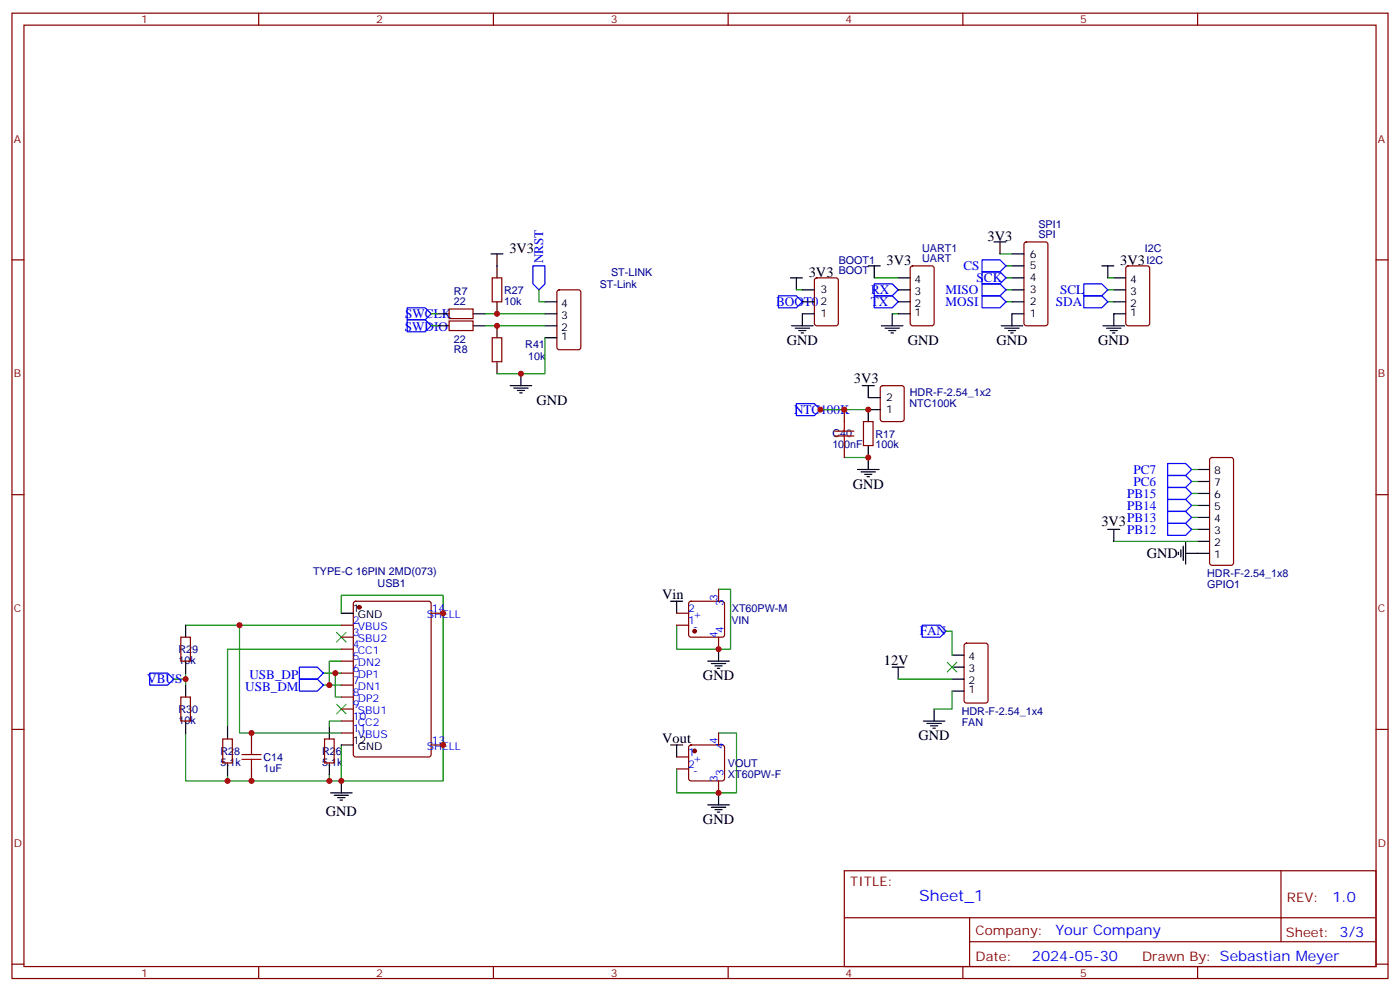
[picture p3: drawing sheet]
<svg xmlns="http://www.w3.org/2000/svg" width="412mm" height="292mm" viewBox="0 0 412 292" stroke-linecap="round" stroke-linejoin="round" font-family="sans-serif">
<g fill="none" stroke="#870000" stroke-width=".35">
<path d="M3.5 3.9h405.4v284.3h-405.4zM7.1 7.4h398.2v277.3h-398.2zM76.2 3.9v3.5M145.3 3.9v3.5M214.5 3.9v3.5M283.6 3.9v3.5M352.8 3.9v3.5M3.5 76.6h3.6M268.3 78.5l.5-.2h5.7l.6 .4 .1 16.6-.5 .6-5.9 .1-.6-.5-.1-16.5zM301.9 71.5l.4-.2h5.7l.6 .4 .1 23.6-.5 .6-5.9 .1-.6-.5-.1-23.5zM331.8 78.5l.5-.2h5.7l.6 .4 .1 16.6-.5 .6-5.9 .1-.6-.5-.1-16.5zM405.3 76.6h3.6"/>
<path d="M132.3 91h7v2.8h-7zM132.3 94.5h7v2.9h-7zM145 99.5h2.8v7h-2.8zM145 81.8h2.8v7.1h-2.8zM164.3 85.6l.4-.2h5.7l.6 .4 .1 16.5-.5 .7h-5.9l-.6-.5-.1-16.4zM240.1 82.1l.5-.3h5.6l.7 .5v13l-.4 .6-5.9 .1-.7-.5v-12.9zM259.5 113.8l.5-.2h5.6l.7 .4v9.5l-.4 .6-5.9 .1-.7-.5v-9.4zM248.7 120.7v3.5M248.7 131.2v3.6M254.4 124.2h2.8v7h-2.8zM356.5 135l.5-.2h5.7l.5 .2 .2 .5v30.3l-.3 .5-.4 .2h-5.7l-.5-.2-.2-.5v-30.3zM3.5 145.7h3.6"/>
<path d="M405.3 145.7h3.6M104.3 177.3l.5-.2h21.5l.6 .4 .1 44.8-.5 .6-21.7 .1-.7-.5v-44.7zM203.1 177.3l.5-.2h9.1l.5 .2 .2 .5v9.2l-.2 .5-.5 .2h-9.1l-.5-.3-.3-.4v-9.2zM211.7 173.6v3.5M53.3 187.7h2.8v7h-2.8zM100.5 184.2h3.6M100.5 187.7h3.6M100.5 191.2h3.6M100.5 194.7h3.6M100.5 198.3h3.6M127 180.6h3.5M199.3 184.2h3.5"/>
<path d="M199.3 180.6h3.5M211.7 187.7v3.5M284.2 189.6l.5-.2h5.6l.7 .5v16.5l-.4 .6-5.9 .1-.7-.5v-16.5zM3.5 214.8h3.6M53.3 205.3h2.8v7.1h-2.8zM65.6 217.7h2.8v7h-2.8zM74.1 215.9v3.5M95.6 217.7h2.8v7h-2.8zM100.5 201.8h3.6M100.5 205.3h3.6M100.5 208.8h3.6M100.5 212.4h3.6"/>
<path d="M100.5 215.9h3.6M127 219.4h3.5M203.1 219.6l.5-.2h9.1l.5 .2 .2 .5v9.2l-.2 .5-.5 .2h-9.1l-.5-.2-.3-.5v-9.2zM211.7 215.9v3.5M405.3 214.8h3.6M74.1 226.5v3.5M199.3 223h3.5M199.3 226.5h3.5M211.7 230v3.5M248.7 256.5h156.6v28.2h-156.6zM377.3 256.5v20.9M248.7 270.3h156.5"/>
<path d="M285.6 277.4h119.6M285.6 270.3v14.1M3.5 284h3.6M76.2 284.7v3.5M145.3 284.7v3.5M214.5 284.7v3.5M283.6 284.7v3.5M352.8 284.7v3.5M405.3 284h3.6"/>
</g>
<g fill="none" stroke="#008700" stroke-width=".35">
<path d="M294.6 74.8h3.5M296.3 78.3h1.8M127 92.4h1.8M127 96h1.8M142.9 92.4h17.6M142.9 96h17.6M158.7 85.4v3.5h1.8M160.5 99.5v10.6h-14.1M234.6 85.4h1.8M257.5 81.8h7.1M262.8 92.4h1.8M296.3 85.4h1.8"/>
<path d="M296.3 81.8h1.8M296.3 88.9h1.8M326.3 85.4h1.8M326.3 81.8h1.8M326.3 88.9h1.8M241.7 120.7h14.1M248.7 134.8h7.1M351 138.3h1.8M328.1 159.5h24.7M351 141.8h1.8M351 145.3h1.8M351 148.9h1.8"/>
<path d="M351 152.4h1.8M351 155.9h1.8M211.7 173.6h3.5v17.6h-15.9v-7M54.7 198.3v3.5M54.7 184.2h15.9M95.2 198.3h5.3M98.8 198.3v7h1.7M100.5 194.7h-3.5v7.1M100.5 191.2h-33.5v22.9M100.5 184.2h-29.9v31.7h29.9M100.5 180.6v-5.3h30v54.7h-30v-10.6M278.7 185.9h1.8v7.1"/>
<path d="M51.2 200h3.5M54.7 215.9v14.1h12.3M95.2 201.8h5.3M100.5 212.4h-3.5v1.7M211.7 215.9h5.3v17.6h-17.7v-7M264.6 200h15.9M280.5 203.6v5.2h-5.3M67 228.2v1.8h33.5M97 228.2v1.8"/>
</g>
<g fill="none" stroke="#00f" stroke-width=".35">
<path d="M157 78.3h3.5v5.3l-1.8 1.8-1.7-1.8zM289.3 76.6h5.3l1.7 1.7-1.7 1.8h-5.3zM119.9 94.2h5.3l1.8 1.8-1.8 1.7h-5.3zM119.9 90.7h5.3l1.8 1.7-1.8 1.8h-5.3zM229.3 87.1h5.3l1.8 1.8-1.8 1.8h-5.3zM257.5 87.1h5.3l1.8 1.8-1.8 1.8h-5.3zM257.5 83.6h5.3l1.8 1.8-1.8 1.7h-5.3zM289.3 87.1h5.3l1.7 1.8-1.7 1.8h-5.3zM289.3 83.6h5.3l1.7 1.8-1.7 1.7h-5.3zM289.3 80.1h5.3l1.7 1.7-1.7 1.8h-5.3zM319.3 87.1h5.3l1.7 1.8-1.7 1.8h-5.3zM319.3 83.6h5.3l1.7 1.8-1.7 1.7h-5.3z"/>
<path d="M234.6 118.9h5.3l1.8 1.8-1.8 1.7h-5.3zM344 136.5h5.2l1.8 1.8-1.8 1.8h-5.2zM344 140.1h5.2l1.8 1.7-1.8 1.8h-5.2zM344 143.6h5.2l1.8 1.7-1.8 1.8h-5.2zM344 147.1h5.2l1.8 1.8-1.8 1.7h-5.2zM344 150.6h5.2l1.8 1.8-1.8 1.8h-5.2zM344 154.2h5.2l1.8 1.7-1.8 1.8h-5.2zM44.1 198.3h5.3l1.8 1.7-1.8 1.8h-5.3zM88.2 196.5h5.3l1.7 1.8-1.7 1.7h-5.3zM271.6 184.2h5.3l1.8 1.7-1.8 1.8h-5.3zM88.2 200h5.3l1.7 1.8-1.7 1.8h-5.3z"/>
</g>
<path d="M245.9 128.4h5.6M245.9 127h5.6M248.7 124.2v2.8M248.7 128.4v2.8M74.1 219.4v2.9M71.3 223.7h5.6M71.3 222.3h5.6M74.1 223.7v2.8" fill="none" stroke="#a10000" stroke-width=".35"/>
<g fill="none" stroke="#000" stroke-width=".35">
<path d="M144.6 74.8h3.6M146.4 74.8v7M255.8 78.3h3.5M257.5 78.3v3.5M292.8 71.3h3.5M294.6 71.3v3.5M298.1 78.3h3.5M298.1 74.8h3.5M324.6 78.3h3.5M326.3 78.3v3.5M128.8 96h3.5M128.8 92.4h3.5"/>
<path d="M139.3 96h3.6M139.3 92.4h3.6M146.4 88.9v3.5M146.4 96v3.5M160.5 96h3.5M160.5 92.4h3.5M160.5 88.9h3.5M160.5 99.5h3.5M232.8 81.8h3.6M233.2 96h6.3M234.2 96.7h4.3M234.6 81.8v3.6"/>
<path d="M235.3 97.4h2.1M236 98.1h.7M236.4 85.4h3.5M236.4 88.9h3.5M239.9 92.4h-3.5v3.6M259.6 96h6.4M260.7 96.7h4.2M261.8 97.4h2.1M262.5 98.1h.7M262.8 92.4v3.6M264.6 81.8h3.5M264.6 85.4h3.5"/>
<path d="M264.6 92.4h3.5M264.6 88.9h3.5M294.9 96h6.4M296 96.7h4.2M297 97.4h2.2M297.7 98.1h.7M298.1 81.8h3.5M298.1 85.4h3.5M298.1 88.9h3.5M301.6 92.4h-3.5v3.6M324.9 96h6.4M326 96.7h4.2"/>
<path d="M327 97.4h2.1M327.7 98.1h.7M328.1 81.8h3.5M328.1 85.4h3.5M328.1 88.9h3.5M331.6 92.4h-3.5v3.6M146.4 106.5v3.6M150.3 113.6h6.3M151.3 114.3h4.3M152.4 115h2.1M153.1 115.7h.7M153.5 110.1v3.5"/>
<path d="M254 113.6h3.5M255.8 113.6v3.5h3.5M252.6 138.3h6.3M253.6 139h4.3M254.7 139.7h2.1M255.8 131.2v7.1M259.3 120.7h-3.5v3.5M352.8 138.3h3.5M255.4 140.4h.7M326.3 155.9h3.5M328.1 155.9v3.6M349.2 159.8v6.4"/>
<path d="M352.8 159.5h3.5M352.8 155.9h3.5M352.8 152.4h3.5M352.8 148.9h3.5M352.8 145.3h3.5M352.8 141.8h3.5M197.6 177.1h3.5M199.3 177.1v3.5M347.1 162.6v.7M347.8 161.9v2.1M348.5 160.9v4.2M349.2 163h7.1"/>
<path d="M54.7 184.2v3.5M54.7 194.7v3.6M100.5 180.6h3.6M208.5 194.7h6.3M209.5 195.4h4.3M210.6 196.1h2.1M211.3 196.9h.7M211.7 191.2v3.5M262.8 196.5h3.5M264.6 196.5v3.5M280.5 196.5h3.5M280.5 193h3.5"/>
<path d="M54.7 201.8v3.5M54.7 212.4v3.5M67 214.1v3.6M97 214.1v3.6M100.5 219.4h3.6M197.6 219.4h3.5M199.3 219.4v3.6M272 212.4h6.3M273 213.1h4.3M274.1 213.8h2.1M274.8 214.5h.7M275.2 208.8v3.6"/>
<path d="M280.5 203.6h3.5M280.5 200h3.5M67 224.7v3.5M97 224.7v3.5M97.4 233.5h6.3M98.4 234.2h4.3M99.5 235h2.1M100.2 235.7h.7M100.5 230v3.5M208.5 237.1h6.3M209.5 237.8h4.3M210.6 238.5h2.1"/>
<path d="M211.3 239.2h.7M211.7 233.5v3.6"/>
</g>
<path d="M99.1 186.3l2.9 2.8M102 186.3l-2.9 2.8M279 195.1l2.9 2.8M281.9 195.1l-2.9 2.8M99.1 207.4l2.9 2.9M102 207.4l-2.9 2.9" fill="none" stroke="#3c3" stroke-width=".35"/>
<g fill="#870000" stroke="#870000" stroke-width=".35">
<circle cx="105.8" cy="178.9" r=".53"/>
<circle cx="204.6" cy="185.9" r=".53"/>
<circle cx="204.6" cy="221.2" r=".53"/>
</g>
<g fill="#c00">
<circle cx="241.7" cy="120.6" r=".88"/>
<circle cx="248.7" cy="120.6" r=".88"/>
<circle cx="255.8" cy="134.8" r=".88"/>
<circle cx="255.8" cy="120.6" r=".88"/>
<circle cx="146.4" cy="96" r=".88"/>
<circle cx="54.7" cy="200" r=".88"/>
<circle cx="67" cy="230" r=".88"/>
<circle cx="70.6" cy="184.1" r=".88"/>
<circle cx="74.1" cy="215.9" r=".88"/>
<circle cx="74.1" cy="230" r=".88"/>
<circle cx="97" cy="230" r=".88"/>
<circle cx="100.5" cy="230" r=".88"/>
<circle cx="97" cy="201.8" r=".88"/>
<circle cx="98.8" cy="198.3" r=".88"/>
<circle cx="130.5" cy="180.6" r=".88"/>
<circle cx="130.5" cy="219.4" r=".88"/>
<circle cx="146.4" cy="92.4" r=".88"/>
<circle cx="153.5" cy="110.1" r=".88"/>
<circle cx="211.7" cy="191.2" r=".88"/>
<circle cx="211.7" cy="233.5" r=".88"/>
</g>
<text font-size="4.6" fill="#00f" x="270.8" y="265.5">Sheet_1</text>
<g font-size="4.2">
<text x="290.9" y="70.9">3V3</text>
<text x="150" y="74.5">3V3</text>
<text x="261.2" y="78">3V3</text>
<text x="330" y="78">3V3</text>
<text x="238.2" y="81.5">3V3</text>
<text x="231.8" y="101.6">GND</text>
<text x="267.4" y="101.6">GND</text>
<text x="293.5" y="101.6">GND</text>
<text x="323.5" y="101.6">GND</text>
<text x="251.5" y="112.9">3V3</text>
<text x="158" y="119.2">GND</text>
<text x="251.2" y="143.9">GND</text>
<text x="324.4" y="154.8">3V3</text>
<text x="337.8" y="164.4">GND</text>
<text x="195.1" y="176.4">Vin</text>
<text x="260.3" y="195.8">12V</text>
<text x="207.1" y="200.4">GND</text>
<text x="195.1" y="218.7">Vout</text>
<text x="270.6" y="218">GND</text>
<text x="96" y="240.3">GND</text>
<text x="207.1" y="242.7">GND</text>
</g>
<g font-size="4.2" fill="#00f">
<text x="392.5" y="265.7">1.0</text>
<text x="310.9" y="275.3">Your Company</text>
<text x="304" y="283.1">2024-05-30</text>
</g>
<g font-size="3.9" fill="#00f">
<text x="160" y="77.5" transform="rotate(-90 160 77.5)">NRST</text>
<text x="283.8" y="79.6">CS</text>
<text x="287.7" y="83.1">SCK</text>
<text x="256.6" y="86.7">RX</text>
<text x="278.5" y="86.6">MISO</text>
<text x="312.3" y="86.6">SCL</text>
<text x="119.3" y="93.8">SWCLK</text>
<text x="228.6" y="90.2">BOOT0</text>
<text x="256.5" y="90.2">TX</text>
<text x="278.5" y="90.2">MOSI</text>
<text x="311" y="90.1">SDA</text>
<text x="119.2" y="97.4">SWDIO</text>
<text x="233.9" y="121.9">NTC100K</text>
<text x="333.9" y="139.7">PC7</text>
<text x="333.9" y="143.2">PC6</text>
<text x="332" y="146.7">PB15</text>
<text x="332" y="150.2">PB14</text>
<text x="332" y="153.8">PB13</text>
<text x="332" y="157.3">PB12</text>
<text x="270.9" y="187.2">FAN</text>
<text x="43.4" y="201.3">VBUS</text>
<text x="72.2" y="203.4">USB_DM</text>
<text x="73.5" y="199.9">USB_DP</text>
</g>
<g font-size="3.9" fill="#800">
<text x="250.5" y="261.1">TITLE:</text>
<text x="379.1" y="265.7">REV:</text>
<text x="287.4" y="275.3">Company:</text>
<text x="378.7" y="275.9">Sheet: 3/3</text>
<text x="287.4" y="282.9">Date:</text>
<text x="336.4" y="283">Drawn By: Sebastian Meyer</text>
</g>
<g font-size="3.2" fill="#800">
<text x="41.6" y="6.9">1</text>
<text x="110.8" y="6.9">2</text>
<text x="179.9" y="6.9">3</text>
<text x="249.1" y="6.9">4</text>
<text x="318.2" y="6.9">5</text>
<text x="4.1" y="42">A</text>
<text x="405.9" y="42">A</text>
<text x="4.1" y="111.1">B</text>
<text x="405.9" y="111.1">B</text>
<text x="4.1" y="180.3">C</text>
<text x="405.9" y="180.3">C</text>
<text x="4.1" y="249.4">D</text>
<text x="405.9" y="249.4">D</text>
<text x="41.6" y="287.7">1</text>
<text x="110.8" y="287.7">2</text>
<text x="179.9" y="287.7">3</text>
<text x="249.1" y="287.7">4</text>
<text x="318.2" y="287.7">5</text>
</g>
<g font-size="3.2" fill="#000080">
<text x="305.9" y="70.2">SPI</text>
<text x="305.9" y="67">SPI1</text>
<text x="247" y="77.6">BOOT1</text>
<text x="271.6" y="77.3">UART</text>
<text x="271.6" y="74.1">UART1</text>
<text x="337.2" y="74.2">I2C</text>
<text x="337.7" y="77.7">I2C</text>
<text x="180" y="81.2">ST-LINK</text>
<text x="247" y="80.8">BOOT</text>
<text x="133.7" y="90">22</text>
<text x="133.7" y="86.7">R7</text>
<text x="148.5" y="89.7">10k</text>
<text x="148.5" y="86.5">R27</text>
<text x="176.7" y="84.8">ST-Link</text>
<text x="133.7" y="100.9">22</text>
<text x="133.7" y="104.1">R8</text>
<text x="154.7" y="102.4">R41</text>
<text x="155.6" y="105.9">10k</text>
<text x="268" y="116.5">HDR-F-2.54_1x2</text>
<text x="267.9" y="120">NTC100K</text>
<text x="245.2" y="132">100nF</text>
<text x="245.2" y="128.9">C40</text>
<text x="257.9" y="128.9">R17</text>
<text x="257.9" y="132">100k</text>
<text x="92.3" y="169.4">TYPE-C 16PIN 2MD(073)</text>
<text x="111.2" y="172.9">USB1</text>
<text x="355.6" y="170">HDR-F-2.54_1x8</text>
<text x="355.6" y="173.1">GPIO1</text>
<text x="215.4" y="183.7">VIN</text>
<text x="215.6" y="180.2">XT60PW-M</text>
<text x="52.6" y="195.6">10k</text>
<text x="52.6" y="192.4">R29</text>
<text x="52.6" y="213.2">10k</text>
<text x="52.6" y="210">R30</text>
<text x="283.3" y="210.6">HDR-F-2.54_1x4</text>
<text x="283.3" y="213.7">FAN</text>
<text x="64.9" y="225.5">5.1k</text>
<text x="64.9" y="222.3">R28</text>
<text x="77.6" y="227.3">1uF</text>
<text x="77.6" y="224.1">C14</text>
<text x="94.9" y="225.5">5.1k</text>
<text x="94.9" y="222.3">R26</text>
<text x="214.4" y="225.9">VOUT</text>
<text x="214.4" y="229">XT60PW-F</text>
</g>
<g font-size="3.2">
<text x="303.4" y="75.8">6</text>
<text x="269.4" y="83.3">4</text>
<text x="303.4" y="82.9">4</text>
<text x="303.4" y="79.4">5</text>
<text x="332.9" y="83.3">4</text>
<text x="241.7" y="86.4">3</text>
<text x="241.7" y="90">2</text>
<text x="269.4" y="86.8">3</text>
<text x="303.4" y="90">2</text>
<text x="303.4" y="86.4">3</text>
<text x="332.9" y="86.8">3</text>
<text x="165.3" y="93.8">3</text>
<text x="165.3" y="90.3">4</text>
<text x="241.7" y="93.5">1</text>
<text x="269.4" y="93.1">1</text>
<text x="269.4" y="90.3">2</text>
<text x="303.4" y="93.5">1</text>
<text x="332.9" y="93.1">1</text>
<text x="332.9" y="90.3">2</text>
<text x="165.3" y="100.2">1</text>
<text x="165.3" y="97.4">2</text>
<text x="261.1" y="118.2">2</text>
<text x="261.1" y="121.7">1</text>
<text x="357.6" y="143.2">7</text>
<text x="357.6" y="139.7">8</text>
<text x="357.6" y="146.8">6</text>
<text x="357.6" y="153.8">4</text>
<text x="357.6" y="150.3">5</text>
<text x="357.6" y="160.9">2</text>
<text x="357.6" y="157.3">3</text>
<text x="357.6" y="164.4">1</text>
<text x="103.9" y="180.3">1</text>
<text x="105.4" y="182">GND</text>
<text x="285.3" y="197.9">3</text>
<text x="285.3" y="194.4">4</text>
<text x="285.3" y="201.4">2</text>
<text x="285.3" y="204.3">1</text>
<text x="103.9" y="219.1">12</text>
<text x="105.4" y="220.8">GND</text>
</g>
<g font-size="3.2" fill="#00f">
<text x="211.3" y="176.9" transform="rotate(-90 211.3 176.9)">3</text>
<text x="213.1" y="178.4" transform="rotate(-90 213.1 178.4)">3</text>
<text x="103.9" y="183.8">2</text>
<text x="105.4" y="185.6">VBUS</text>
<text x="125.7" y="182">SHELL</text>
<text x="127.2" y="180.3">14</text>
<text x="202.7" y="183.8">1</text>
<text x="202.7" y="180.3">2</text>
<text x="204.2" y="185.6">-</text>
<text x="204.2" y="182">+</text>
<text x="103.9" y="187.3">3</text>
<text x="103.9" y="190.9">4</text>
<text x="105.4" y="189.1">SBU2</text>
<text x="211.3" y="187.9" transform="rotate(-90 211.3 187.9)">4</text>
<text x="213.1" y="186.4" transform="rotate(-90 213.1 186.4)">4</text>
<text x="103.9" y="194.4">5</text>
<text x="103.9" y="197.9">6</text>
<text x="105.4" y="192.6">CC1</text>
<text x="105.4" y="196.1">DN2</text>
<text x="103.9" y="201.4">7</text>
<text x="105.4" y="199.7">DP1</text>
<text x="105.4" y="203.2">DN1</text>
<text x="103.9" y="205">8</text>
<text x="103.9" y="208.5">9</text>
<text x="105.4" y="206.7">DP2</text>
<text x="103.9" y="212">10</text>
<text x="103.9" y="215.5">11</text>
<text x="105.4" y="210.3">SBU1</text>
<text x="105.4" y="213.8">CC2</text>
<text x="105.4" y="217.3">VBUS</text>
<text x="125.7" y="220.8">SHELL</text>
<text x="127.2" y="219.1">13</text>
<text x="211.3" y="219.3" transform="rotate(-90 211.3 219.3)">4</text>
<text x="213.1" y="220.7" transform="rotate(-90 213.1 220.7)">4</text>
<text x="202.7" y="222.6">1</text>
<text x="202.7" y="226.1">2</text>
<text x="204.2" y="224.4">+</text>
<text x="204.2" y="227.9">-</text>
<text x="211.3" y="230.2" transform="rotate(-90 211.3 230.2)">3</text>
<text x="213.1" y="228.7" transform="rotate(-90 213.1 228.7)">3</text>
</g>
</svg>
